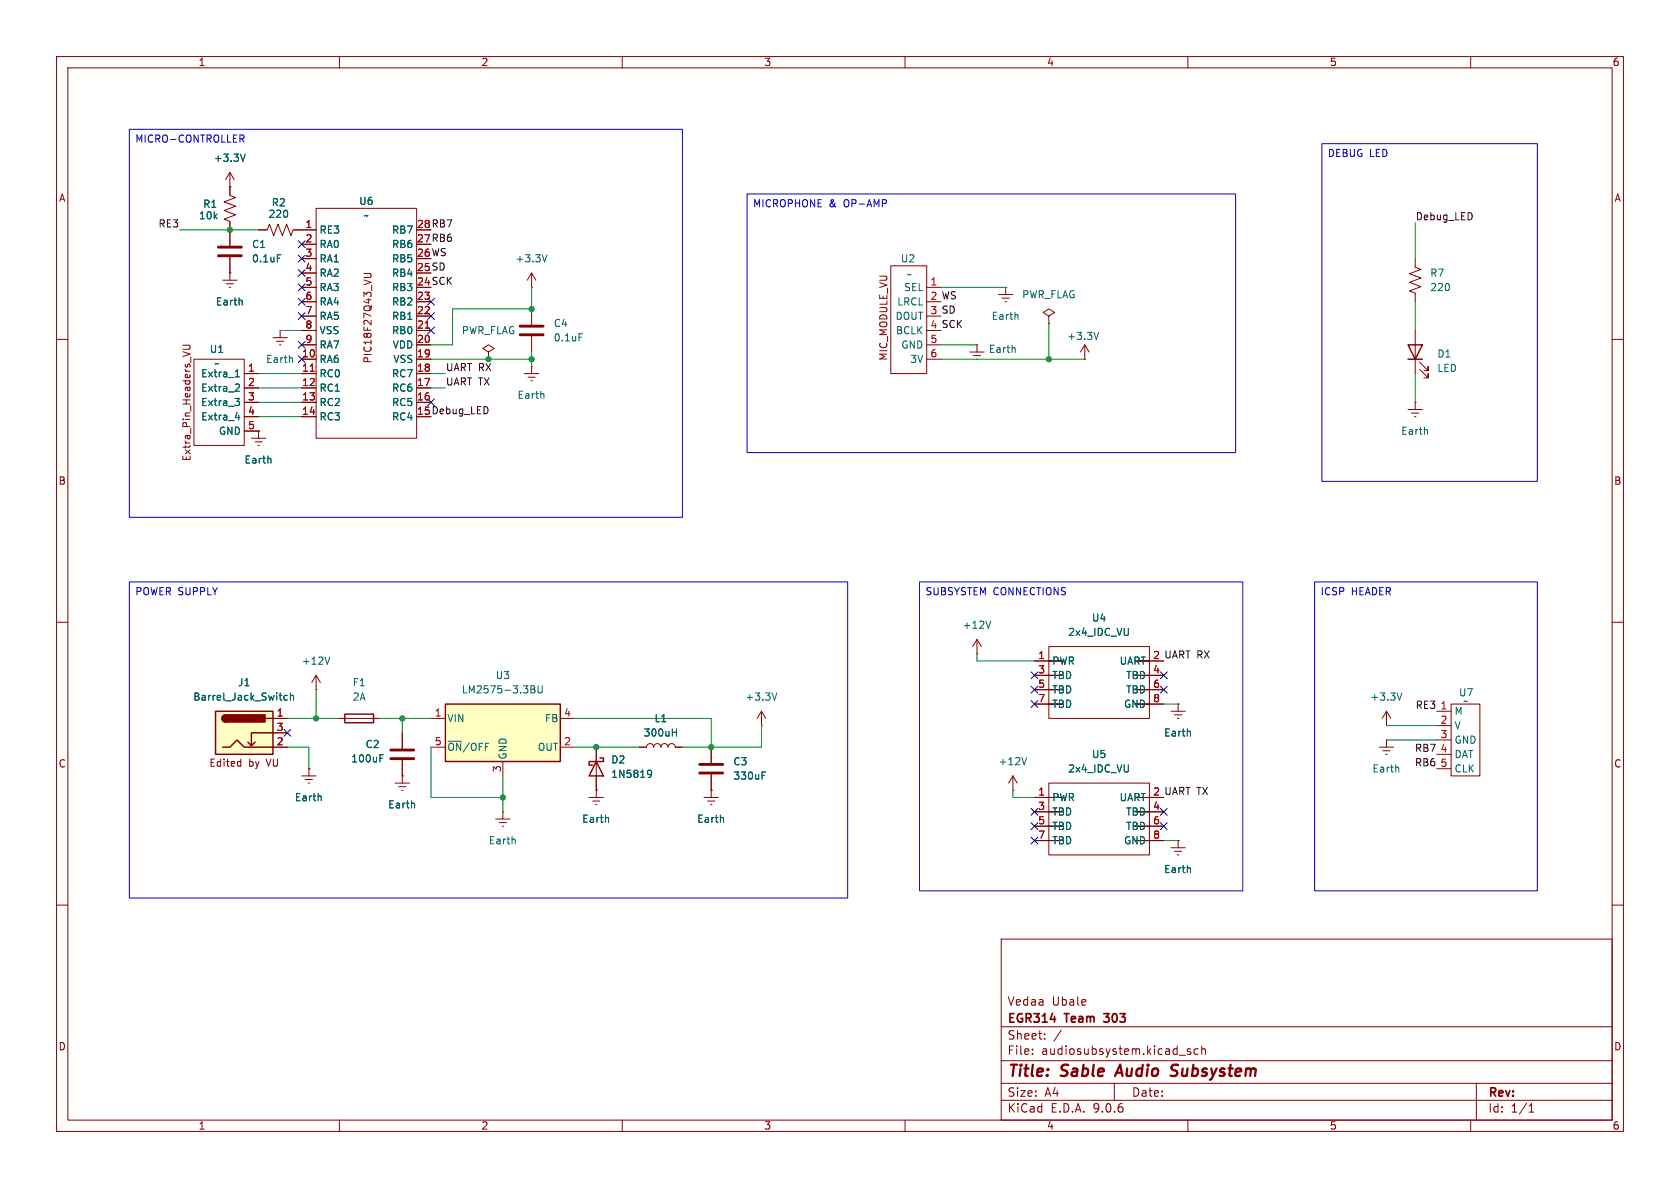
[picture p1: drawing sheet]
<svg xmlns="http://www.w3.org/2000/svg" width="297mm" height="210mm" viewBox="0 0 297 210" stroke-linecap="round" stroke-linejoin="round" font-family="sans-serif">
<g fill="none" stroke="#840000" stroke-width=".18">
<path d="M10 10h277v190h-277zM12 12h273v186h-273zM60 10v2M110 10v2M160 10v2M210 10v2M260 10v2M40.6 30.5v4l1.1 .4-2.1 .8 2.1 .7-2.1 .8 2.1 .8-2.1 .7 1 .4v4.3M40.6 33h.1M40.6 30.5l-.7 1.3M40.6 30.5l.8 1.3M55.9 36.8h17.8v40.7h-17.8z"/>
<path d="M39.4 49.5h2.5M40 50.2h1.3M40.5 50.8h.3M40.6 48.3h.1M40.6 45.5v4M45.7 40.6h1.5l.4-1 .8 2.1 .7-2.1 .8 2.1 .8-2.1 .7 2.1 .4-1.1h4.1M48.3 59.7h2.5M49.5 58.4h.1M49.5 58.4v1.3M53.3 50.8h2.6M53.3 55.9h2.6M53.3 53.3h2.6"/>
<path d="M53.3 43.2h2.6M53.3 45.7h2.6M53.3 48.3h2.6M53.3 58.4h2.6M64.3 48.3h1.1l.2 .3-.1 .3-.1 .2h-1.1M73.7 55.9h2.5M73.7 53.3h2.5M73.7 58.4h2.5M94 54.6v2.8M94 59.4v2.8M157.5 47h6.3v19h-6.3zM163.8 50.8h2.6"/>
<path d="M163.8 55.9h2.6M176.5 52.1h2.6M177.2 52.7h1.2M177.7 53.3h.2M177.8 50.8h.1M177.8 50.8v1.3M185.4 55.9l1-.7-1-.6-1 .6 1 .7v1.3M185.4 57.2h.1M10 60h2M32.3 62.2l1.3 .4M32.3 61h1.1l.2 .3-.1 .3-.1 .1h-1.1M34.3 63.5h8.9v15.2h-8.9z"/>
<path d="M43.2 66h2.5M43.2 68.6h2.5M43.2 71.1h2.5M43.2 73.7h2.5M43.2 76.2h2.5M44.4 77.5h2.6M45.1 78.1h1.3M45.6 78.7h.2M45.7 76.2h.1M45.7 76.2v1.3M48.9 60.3h1.3M49.4 61h.3"/>
<path d="M53.3 66h2.6M53.3 68.6h2.6M53.3 71.1h2.6M53.3 73.7h2.6M53.3 61h2.6M53.3 63.5h2.6M73.7 66h2.5M73.7 68.6h2.5M73.7 71.1h2.5M73.7 61h2.5M73.7 63.5h2.5M86.4 62.2l1-.6-1-.6-1.1 .6 1.1 .6v1.3"/>
<path d="M86.4 63.5h.1M163.8 61h2.6M163.8 63.5h2.6M171.4 62.2h2.6M172.1 62.9h1.3M172.6 63.5h.2M172.7 61h.1M172.7 61v1.2M191.8 63.5h.1M191.8 61l-.8 1.2M191.8 61l.7 1.2M191.8 61v2.5"/>
<path d="M285 60h2M10 110h2M172.7 115.6h.1M172.7 113l-.7 1.3M172.7 113l.8 1.3M172.7 113v2.6M182.9 116.8h2.5M182.9 119.4h2.5M185.4 114.3h17.8v12.7h-17.8zM185.4 116.8h2.6zM200.7 119.4h2.5zM203.2 119.4h2.5"/>
<path d="M285 110h2M105.4 139.7h.1M105.4 139.7v1.3M125.7 139.7h.1M125.7 139.7v1.3M179.1 139.7h.1M179.1 137.2l-.8 1.2M179.1 137.2l.7 1.2M179.1 137.2v2.5M182.9 121.9h2.5M182.9 124.5h2.5M185.4 138.4h17.8v12.7h-17.8z"/>
<path d="M200.7 121.9h2.5zM200.7 124.5h2.5zM203.2 121.9h2.5M203.2 124.5h2.5M207 125.7h2.5M207.6 126.4h1.3M208.2 127h.2M208.3 124.5h.1M208.3 124.5v1.2M254 125.7h2.5M254 128.3h2.5M254 130.8h2.5"/>
<path d="M254 133.4h2.5M254 135.9h2.5M256.5 124.5h5.1v12.7h-5.1zM87.6 144.8h2.6M88.3 145.4h1.2M88.8 146.1h.2M88.9 143.5h.1M88.9 143.5v1.3M104.1 141h2.6M104.8 141.6h1.2M105.3 142.2h.2M124.5 141h2.5"/>
<path d="M125.1 141.6h1.3M125.6 142.2h.3M182.9 141h2.5M182.9 143.5h2.5M182.9 146.1h2.5M182.9 148.6h2.5M185.4 141h2.6zM200.7 143.5h2.5zM200.7 146.1h2.5zM200.7 148.6h2.5zM203.2 143.5h2.5M203.2 146.1h2.5"/>
<path d="M203.2 148.6h2.5M10 160h2M177 166h108v32h-108zM285 160h2M60 198v2M110 198v2M160 198v2M177 194.5h108M177 191.5h108M177 187.5h108M177 181.5h108M182.5 186.3v.1"/>
<path d="M182.5 185.5v.1M184.7 183.6v.1M184.7 182.8v.1M187.6 182.1l-1.3 2M197 191.5v3M210 198v2M210.5 185.5l-.4-.1-.2 .2 .1 .2 .5 .2v.3h-.6M211.8 185.5l-.4-.1-.3 .3v.4l.1 .2h.6M212.5 185.5l.2-.1 .3 .1 .1 .9M212.5 184.9v1.5M260 198v2M261 191.5v6.5"/>
<path d="M270.3 196.6h.9M270.3 195.5l.4-.4v1.5"/>
</g>
<path d="M198 188.2l-.9 2M207.2 189l.8 .4M208 190l-.3 .2h-.5M208 188.2h-.4l-.5 .4" fill="none" stroke="#840000" stroke-width=".4"/>
<path d="M195.1 179.2h1M195.1 180.5l.2 .2" fill="none" stroke="#840000" stroke-width=".3"/>
<g fill="none" stroke="#006464" stroke-width=".18">
<path d="M43.4 27.2l-.5 1.3M42.8 53.1v.8M49 45h.6M102.4 59h.6M179.9 55.7l.1 .8M194.2 58.7l-.4 1.3M41.5 70.4h.8l-.4 .5M41.6 66.6h.7M41.6 73.8h.8M41.7 65.7l.3-.4v1.3M41.8 67.9l.4 .1 .1 .3-.8 .9h.8M42.1 70.9l.2 .3v.3l-.2 .2"/>
<path d="M42.2 73.4v.8M51.6 63.3l.1 .8M179.4 61.5l.1 .8M47.8 81.1l.1 .8M175.1 109.8l-.4 1.3M181.5 133.9l-.4 1.3M210.4 129.3l.1 .8M91 148.4l.1 .8M107.5 144.6l.1 .8M127.8 144.6l.1 .8"/>
</g>
<path d="M38.6 43.7h4.1M38.6 45.2h4.1M91.9 57.7h4.1M91.9 59.2h4.1" fill="none" stroke="#840000" stroke-width=".51"/>
<path d="M75.2 58h.7M54.9 65.6h.7" fill="none" stroke="#a90000" stroke-width=".18"/>
<path d="M78.7 124.5h20.4v10.1h-20.4z" fill="#ffffc2"/>
<path d="M61 126.2h5v1.6h-5zM78.7 124.5h20.4v10.1h-20.4zM105.4 134.6l1.3 2.6h-2.6zM106 134h.7v.6h-2.6v.7h.7" fill="none" stroke="#840000" stroke-width=".25"/>
<g fill="none" stroke="#840000" stroke-width=".18">
<path d="M94 50.8h.1M94 48.3l-.8 1.2M94 48.3l.7 1.2M94 48.3v2.5M55.9 119.4l-.8 1.3M55.9 119.4l.7 1.3M55.9 119.4v2.5M53.3 137.2h2.6M54 137.8h1.2M54.5 138.4h.2M54.6 135.9h.1M54.6 135.9v1.3"/>
<path d="M55.9 121.9h.1M59.7 127h7.6M76.2 127h2.5M76.2 132.1h2.5M88.9 134.6v2.6M99.1 127h2.5M99.1 132.1h2.5M105.4 132.1v7.6M113 132.1h1.3a.64 .64 0 0 1 .6-.7 .64 .64 0 0 1 .7 .7 .64 .64 0 0 1 .6-.7 .64 .64 0 0 1 .6 .7 .64 .64 0 0 1 .7-.7 .64 .64 0 0 1 .6 .7 .64 .64 0 0 1 .6-.7 .64 .64 0 0 1 .7 .7h1.2M125.7 132.1v2.8M125.7 136.9v2.8M134.6 128.3h.1"/>
<path d="M134.6 125.7l-.7 1.3M134.6 125.7l.8 1.3M134.6 125.7v2.6"/>
</g>
<g fill="none" stroke="#006464" stroke-width=".18">
<path d="M96.7 45l-.4 1.3M58.3 116.1l-.4 1.3M93.9 121.2l.6 .2v.2l-.2 .2M93.9 121.8h.4M94.3 121.8l.3 .3-.1 .3-.6 .1M95.1 121.2v1.1l.3 .2 .3-.1 .2-.1v-1.1M114.6 136.2h.4l.1 .1a.84 .84 0 0 1-.3 1.1h-.2M115.2 136.7l-.2 .2h-.4M118.9 129.5h.7M119.6 128.8v1.3M134.7 137.1h.5M134.7 136.5h.6"/>
<path d="M137.3 122.5l-.4 1.3M56.7 140.8l.1 .7"/>
</g>
<path d="M123.7 135.1h4.1M123.7 136.7h4.1" fill="none" stroke="#840000" stroke-width=".51"/>
<path d="M38.1 125.7h10.2v7.7h-10.2z" fill="#ffffc2"/>
<path d="M248.9 61h2.6l-1.3 2.5zM248.9 63.5h2.6M38.1 125.7h10.2v7.7h-10.2zM39.4 132.1h1.2l1.3-1.3 1.3 1.3h5.1M39.9 126.4a.64 .64 0 0 0-.7 .6 .64 .64 0 0 0 .7 .6M45.1 131.2l-.7 .6M47 127h1.3M48.3 129.5h-3.9v2.3l-.6-.6" fill="none" stroke="#840000" stroke-width=".25"/>
<g fill="#840000" stroke="#840000" stroke-width=".25">
<path d="M39.4 126.6l.5-.2v1.2a.63 .63 0 0 1-.6-.4 .63 .63 0 0 1 .1-.6z"/>
<path d="M39.9 126.4h7v1.2h-7z"/>
</g>
<g fill="none" stroke="#840000" stroke-width=".18">
<path d="M40.6 33h.1M40.6 33v1.3M40.6 39.4v4M40.6 48.3h.1M40.6 45.5v2.8M45.7 40.6h1.3M52.1 40.6h3.8M53.3 43.2h2.6M53.3 45.7h2.6M53.3 48.3h2.6M53.3 50.8h2.6M53.3 53.3h2.6"/>
<path d="M53.3 55.9h2.6M53.3 58.4h2.6M73.7 53.3h2.5M73.7 55.9h2.5M73.7 58.4h2.5M250.2 45.7v1.5l1 .4-2 .8 2 .7-2 .8 2 .8-2 .7 1 .4v1.5M250.2 58.4v7.6M43.2 73.7h2.5M43.2 66h2.5M43.2 68.6h2.5M43.2 71.1h2.5M43.2 76.2h2.5"/>
<path d="M45.7 76.2h.1M53.3 73.7h2.6M53.3 66h2.6M53.3 61h2.6M53.3 63.5h2.6M53.3 68.6h2.6M53.3 71.1h2.6M73.7 66h2.5M73.7 61h2.5M73.7 63.5h2.5M73.7 68.6h2.5M73.7 71.1h2.5"/>
<path d="M92.7 66h2.5M93.3 66.7h1.3M93.9 67.3h.2M94 64.8h.1M94 64.8v1.2M248.9 72.4h2.6M249.6 73h1.2M250.1 73.7h.2M250.2 71.1h.1M250.2 71.1v1.3M251 65.3l1.5 1.5v-.8v.8h-.8M251 64l1.5 1.5v-.7v.7h-.8"/>
<path d="M182.9 116.8h2.5M182.9 119.4h2.5M203.2 119.4h2.5M42.2 134.6l.4 .1M42.6 134.2v1.3M42.6 135.4l-.4 .1M48.3 127h2.5M48.3 129.5h2.5M48.3 132.1h2.5M54.6 135.9h.1M69.8 138.4h2.6M70.5 139.1h1.3"/>
<path d="M71 139.7h.2M71.1 137.2h.1M71.1 129.5v2.8M71.1 134.4v4M105.4 139.7h.1M105.4 132.1v2.5M105.4 137.2v2.5M113 132.1h1.3M119.4 132.1h1.2M125.7 139.7h.1M125.7 132.1v2.8M125.7 136.9v2.8"/>
<path d="M182.9 121.9h2.5M182.9 124.5h2.5M203.2 121.9h2.5M203.2 124.5h2.5M208.3 124.5h.1M243.8 132.1h2.6M244.5 132.7h1.2M245 133.4h.2M245.1 128.3h.1M245.1 130.8h.1M245.1 125.7l-.8 1.3M245.1 125.7l.8 1.3"/>
<path d="M245.1 125.7v2.6M245.1 130.8v1.3M182.9 141h2.5M182.9 143.5h2.5M182.9 146.1h2.5M182.9 148.6h2.5M203.2 143.5h2.5M203.2 146.1h2.5M203.2 148.6h2.5M207 149.9h2.5M207.6 150.5h1.3M208.2 151.1h.2"/>
<path d="M208.3 148.6h.1M208.3 148.6v1.3"/>
</g>
<g fill="none" stroke="#006464" stroke-width=".18">
<path d="M43.4 27.2l-.5 1.3M42.8 53.1v.8M49 45h.6M41.5 70.4h.8l-.4 .5M41.6 66.6h.7M41.6 73.8h.8M41.7 65.7l.3-.4v1.3M41.8 67.9l.4 .1 .1 .3-.8 .9h.8M42.1 70.9l.2 .3v.3l-.2 .2M42.2 73.4v.8M96.1 69.6l.1 .8M252.3 76l.1 .8"/>
<path d="M47.8 81.1l.1 .8M50.8 123l-.4-.1-.2 .3 .1 .5h.5M51.3 123l.2-.1 .3 .1 .1 .8M51.3 122.5v1.3M67.2 134h.4M67.2 133.4h.6M114.6 136.2h.4l.1 .1a.84 .84 0 0 1-.3 1.1h-.2M115.2 136.7l-.2 .2h-.4M118.9 129.5h.7M119.6 128.8v1.3M134.7 137.1h.5M134.7 136.5h.6"/>
<path d="M210.4 129.3l.1 .8M247.2 135.7l.1 .8M247.8 122.5l-.4 1.3M56.7 140.8l.1 .7M73.2 142l.1 .8M107.5 144.6l.1 .8M127.8 144.6l.1 .8M210.4 153.5l.1 .7"/>
</g>
<path d="M69.1 132.6h4.1M69.1 134.1h4.1" fill="none" stroke="#840000" stroke-width=".51"/>
<g fill="none" stroke="#009600" stroke-width=".18">
<path d="M250.2 39.4v6.3M31.7 40.6h14M49.5 58.4h3.8M94 50.8v3.8h-14v6.4h-3.8M166.4 50.8h11.4M185.4 57.2v6.3M250.2 53.3v5.1M45.7 66h7.6M45.7 71.1h7.6M45.7 73.7h7.6M45.7 68.6h7.6M76.2 66h2.5"/>
<path d="M76.2 63.5h17.8M76.2 68.6h2.5M94 62.2v2.6M166.4 61h6.3M166.4 63.5h25.4M250.2 66v5.1M172.7 115.6v1.2h10.2M50.8 132.1h3.8v3.8M50.8 127h8.9M55.9 121.9v5.1M67.3 127h8.9M71.1 127v2.5"/>
<path d="M76.2 132.1v8.9h12.7M88.9 137.2v6.3M101.6 132.1h11.4M101.6 127h24.1v5.1M134.6 128.3v3.8h-14M179.1 139.7v1.3h3.8M205.7 124.5h2.6M245.1 130.8h8.9M245.1 128.3h8.9M205.7 148.6h2.6"/>
</g>
<g fill="none" stroke="#000084" stroke-width=".18">
<path d="M52.7 47.7l1.2 1.2M52.7 42.6l1.2 1.2M52.7 45.1l1.2 1.2M52.7 50.2l1.2 1.2M52.7 52.7l1.2 1.2M52.7 55.3l1.2 1.2M53.9 47.7l-1.2 1.2M53.9 42.6l-1.2 1.2M53.9 45.1l-1.2 1.2M53.9 50.2l-1.2 1.2M53.9 52.7l-1.2 1.2M53.9 55.3l-1.2 1.2"/>
<path d="M75.6 52.7l1.2 1.2M75.6 57.8l1.2 1.2M75.6 55.3l1.2 1.2M76.8 52.7l-1.2 1.2M76.8 57.8l-1.2 1.2M76.8 55.3l-1.2 1.2M52.7 62.9l1.2 1.2M52.7 60.4l1.2 1.2M53.9 62.9l-1.2 1.2M53.9 60.4l-1.2 1.2M75.6 70.5l1.2 1.2M76.8 70.5l-1.2 1.2"/>
<path d="M182.3 118.8l1.2 1.2M183.5 118.8l-1.2 1.2M205.1 118.8l1.2 1.2M206.3 118.8l-1.2 1.2M50.2 128.9l1.2 1.2M51.4 128.9l-1.2 1.2M182.3 123.9l1.2 1.2M182.3 121.3l1.2 1.2M183.5 123.9l-1.2 1.2M183.5 121.3l-1.2 1.2M205.1 121.3l1.2 1.2M206.3 121.3l-1.2 1.2"/>
<path d="M182.3 145.4l1.2 1.3M182.3 142.9l1.2 1.2M182.3 148l1.2 1.2M183.5 145.4l-1.2 1.3M183.5 142.9l-1.2 1.2M183.5 148l-1.2 1.2M205.1 145.4l1.2 1.3M205.1 142.9l1.2 1.2M206.3 145.4l-1.2 1.3M206.3 142.9l-1.2 1.2"/>
</g>
<path d="M22.9 22.9h97.7v68.5h-97.7zM42.7 24.5l.4 .6M42.9 23.9l.2 .2v.3l-.2 .1M132.1 34.3h86.3v45.7h-86.3zM233.7 25.4h38.1v59.7h-38.1zM22.9 102.9h127v55.9h-127zM162.6 102.9h57.1v54.6h-57.1zM232.4 102.9h39.4v54.6h-39.4z" fill="none" stroke="#0000c2" stroke-width=".18"/>
<path d="M75.2 58h.7M54.9 65.6h.7" fill="none" stroke="#a90000" stroke-width=".18"/>
<g fill="#009600" stroke="#009600" stroke-width=".18">
<circle cx="94" cy="63.5" r=".46"/>
<circle cx="86.4" cy="63.5" r=".46"/>
<circle cx="94" cy="54.6" r=".46"/>
<circle cx="40.6" cy="40.6" r=".46"/>
<circle cx="88.9" cy="141" r=".46"/>
<circle cx="125.7" cy="132.1" r=".46"/>
<circle cx="105.4" cy="132.1" r=".46"/>
<circle cx="71.1" cy="127" r=".46"/>
<circle cx="55.9" cy="127" r=".46"/>
<circle cx="185.4" cy="63.5" r=".46"/>
</g>
<g font-size="2.8" fill="#840000">
<text x="178" y="190.9">Title:</text>
<text x="187.7" y="190.9">Sable</text>
<text x="198.3" y="190.9">Audio</text>
<text x="208.7" y="190.9">Subsystem</text>
</g>
<g font-size="2.1" fill="#840000">
<text x="178" y="178">Vedaa</text>
<text x="185.9" y="178">Ubale</text>
<text x="178" y="184">Sheet:</text>
<text x="178" y="181.2">EGR314</text>
<text x="188.4" y="181.2">Team</text>
<text x="195.9" y="181.2">303</text>
<text x="178" y="186.7">File:</text>
<text x="184.1" y="186.7">audiosubsystem.kicad_sch</text>
<text x="178" y="196.9">KiCad</text>
<text x="178" y="194.1">Size:</text>
<text x="184.7" y="194.1">A4</text>
<text x="185.7" y="196.9">E.D.A.</text>
<text x="193.3" y="196.9">9.0.6</text>
<text x="200" y="194.1">Date:</text>
<text x="263" y="194.3">Rev:</text>
<text x="263" y="196.9">Id:</text>
<text x="267.1" y="196.9">1/1</text>
</g>
<g font-size="1.8" fill="#840000">
<text x="35" y="11.9">1</text>
<text x="85" y="11.9">2</text>
<text x="135" y="11.9">3</text>
<text x="185" y="11.9">4</text>
<text x="235" y="11.9">5</text>
<text x="285" y="11.9">6</text>
<text x="10.3" y="35.9">A</text>
<text x="285.3" y="35.9">A</text>
<text x="73.6" y="40.4">28 RB7</text>
<text x="73.6" y="42.9">27 RB6</text>
<text x="73.6" y="45.5">26 WS</text>
<text x="73.6" y="48">25 SD</text>
<text x="73.6" y="50.5">24 SCK</text>
<text x="65.9" y="64.3" transform="rotate(-90 65.9 64.3)">PIC18F27Q43_VU</text>
<text x="157.1" y="63.9" transform="rotate(-90 157.1 63.9)">MIC_MODULE_VU</text>
<text x="73.6" y="73.4">15 Debug_LED</text>
<text x="33.9" y="81.6" transform="rotate(-90 33.9 81.6)">Extra_Pin_Headers_VU</text>
<text x="10.3" y="85.9">B</text>
<text x="285.3" y="85.9">B</text>
<text x="203.8" y="116.6">2 UART RX</text>
<text x="10.3" y="135.9">C</text>
<text x="36.9" y="135.7">Edited</text>
<text x="43.9" y="135.7">by</text>
<text x="47.2" y="135.7">VU</text>
<text x="285.3" y="135.9">C</text>
<text x="203.8" y="140.7">2 UART TX</text>
<text x="10.3" y="185.9">D</text>
<text x="285.3" y="185.9">D</text>
<text x="35" y="199.9">1</text>
<text x="85" y="199.9">2</text>
<text x="135" y="199.9">3</text>
<text x="185" y="199.9">4</text>
<text x="235" y="199.9">5</text>
<text x="285" y="199.9">6</text>
</g>
<g font-size="1.8" fill="#0000c2">
<text x="23.8" y="25.5">MICRO-CONTROLLER</text>
<text x="234.6" y="28.1">DEBUG LED</text>
<text x="133" y="37">MICROPHONE</text>
<text x="146.5" y="37">&amp;</text>
<text x="149.3" y="37">OP-AMP</text>
<text x="23.8" y="105.5">POWER SUPPLY</text>
<text x="163.5" y="105.5">SUBSYSTEM CONNECTIONS</text>
<text x="233.4" y="105.5">ICSP</text>
<text x="238.9" y="105.5">HEADER</text>
</g>
<g font-size="1.8" fill="#006464">
<text x="37.7" y="28.8">+3.3V</text>
<text x="35.1" y="39">10k</text>
<text x="35.8" y="36.9">R1</text>
<text x="47.4" y="38.7">220</text>
<text x="47.9" y="36.7">R2</text>
<text x="56.4" y="41.5">RE3</text>
<text x="63.4" y="36.4">U6</text>
<text x="64.2" y="39">~</text>
<text x="69.2" y="41.5">RB7</text>
<text x="44.5" y="44">C1</text>
<text x="44.5" y="46.6">0.1uF</text>
<text x="56.4" y="44">RA0</text>
<text x="56.4" y="46.6">RA1</text>
<text x="69.2" y="44">RB6</text>
<text x="69.2" y="46.6">RB5</text>
<text x="91" y="46.6">+3.3V</text>
<text x="159.2" y="46.6">U2</text>
<text x="56.4" y="49.1">RA2</text>
<text x="56.4" y="51.7">RA3</text>
<text x="69.2" y="49.1">RB4</text>
<text x="69.2" y="51.7">RB3</text>
<text x="159.7" y="51.7">SEL</text>
<text x="160.2" y="49.4">~</text>
<text x="180.6" y="52.9">PWR_FLAG</text>
<text x="252.7" y="49.1">R7</text>
<text x="252.7" y="51.7">220</text>
<text x="38.1" y="54.2">Earth</text>
<text x="56.4" y="54.2">RA4</text>
<text x="56.4" y="56.7">RA5</text>
<text x="56.4" y="59.3">VSS</text>
<text x="69.2" y="54.2">RB2</text>
<text x="69.2" y="56.7">RB1</text>
<text x="69.2" y="59.3">RB0</text>
<text x="81.5" y="59.3">PWR_FLAG</text>
<text x="97.8" y="58">C4</text>
<text x="158.2" y="56.7">DOUT</text>
<text x="158.3" y="59.3">BCLK</text>
<text x="158.5" y="54.2">LRCL</text>
<text x="175.2" y="56.7">Earth</text>
<text x="37" y="62.6">U1</text>
<text x="37.8" y="65.1">~</text>
<text x="46.9" y="64.4">Earth</text>
<text x="56.4" y="61.8">RA7</text>
<text x="56.4" y="64.4">RA6</text>
<text x="69.3" y="61.8">VDD</text>
<text x="69.4" y="64.4">VSS</text>
<text x="97.8" y="60.6">0.1uF</text>
<text x="159.2" y="61.8">GND</text>
<text x="160.8" y="64.4">3V</text>
<text x="174.7" y="62.6">Earth</text>
<text x="188.6" y="60.3">+3.3V</text>
<text x="254" y="63.4">D1</text>
<text x="254" y="66">LED</text>
<text x="35.5" y="66.9">Extra_1</text>
<text x="35.5" y="69.4">Extra_2</text>
<text x="35.5" y="72">Extra_3</text>
<text x="56.4" y="66.9">RC0</text>
<text x="56.4" y="69.4">RC1</text>
<text x="56.4" y="72">RC2</text>
<text x="69.2" y="66.9">RC7</text>
<text x="69.2" y="69.4">RC6</text>
<text x="69.2" y="72">RC5</text>
<text x="91.4" y="70.7">Earth</text>
<text x="35.5" y="74.5">Extra_4</text>
<text x="38.6" y="77.1">GND</text>
<text x="56.4" y="74.5">RC3</text>
<text x="69.2" y="74.5">RC4</text>
<text x="247.6" y="77.1">Earth</text>
<text x="43.1" y="82.1">Earth</text>
<text x="170.1" y="111.4">+12V</text>
<text x="188.7" y="112.6">2x4_IDC_VU</text>
<text x="192.9" y="110.1">U4</text>
<text x="53.2" y="117.7">+12V</text>
<text x="185.9" y="117.7">PWR</text>
<text x="197.8" y="117.7">UART</text>
<text x="34.1" y="124.1">Barrel_Jack_Switch</text>
<text x="42" y="121.5">J1</text>
<text x="62.2" y="121.5">F1</text>
<text x="62.2" y="124.1">2A</text>
<text x="81.5" y="122.8">LM2575-3.3BU</text>
<text x="87.5" y="120.2">U3</text>
<text x="131.7" y="124.1">+3.3V</text>
<text x="185.9" y="120.2">TBD</text>
<text x="185.9" y="122.8">TBD</text>
<text x="185.9" y="125.3">TBD</text>
<text x="198.6" y="125.3">GND</text>
<text x="199" y="120.2">TBD</text>
<text x="199" y="122.8">TBD</text>
<text x="242.2" y="124.1">+3.3V</text>
<text x="257.8" y="123.3">U7</text>
<text x="258.6" y="124.8">~</text>
<text x="79" y="127.9">VIN</text>
<text x="96.2" y="127.9">FB</text>
<text x="113.7" y="130.4">300uH</text>
<text x="115.6" y="127.9">L1</text>
<text x="205.7" y="130.4">Earth</text>
<text x="257" y="126.6">M</text>
<text x="257" y="129.1">V</text>
<text x="257" y="131.7">GND</text>
<text x="62" y="135">100uF</text>
<text x="64.5" y="132.4">C2</text>
<text x="79" y="132.9">~{ON}/OFF</text>
<text x="89.8" y="134.4" transform="rotate(-90 89.8 134.4)">GND</text>
<text x="95" y="132.9">OUT</text>
<text x="108" y="135.2">D2</text>
<text x="108" y="137.7">1N5819</text>
<text x="129.5" y="135.5">C3</text>
<text x="176.4" y="135.5">+12V</text>
<text x="188.7" y="136.8">2x4_IDC_VU</text>
<text x="192.9" y="134.2">U5</text>
<text x="242.5" y="136.8">Earth</text>
<text x="257" y="134.2">DAT</text>
<text x="257" y="136.8">CLK</text>
<text x="52" y="141.8">Earth</text>
<text x="68.5" y="143.1">Earth</text>
<text x="129.5" y="138">330uF</text>
<text x="185.9" y="141.8">PWR</text>
<text x="197.8" y="141.8">UART</text>
<text x="86.3" y="149.5">Earth</text>
<text x="102.8" y="145.6">Earth</text>
<text x="123.1" y="145.6">Earth</text>
<text x="185.9" y="144.4">TBD</text>
<text x="185.9" y="146.9">TBD</text>
<text x="185.9" y="149.5">TBD</text>
<text x="198.6" y="149.5">GND</text>
<text x="199" y="144.4">TBD</text>
<text x="199" y="146.9">TBD</text>
<text x="205.7" y="154.5">Earth</text>
</g>
<g font-size="1.8" fill="#0f0f0f">
<text x="27.9" y="40.3">RE3</text>
<text x="250.2" y="39">Debug_LED</text>
<text x="164.4" y="53.1">2 WS</text>
<text x="164.4" y="55.6">3 SD</text>
<text x="164.4" y="58.2">4 SCK</text>
<text x="78.7" y="65.7">UART RX</text>
<text x="78.7" y="68.2">UART TX</text>
<text x="250.2" y="125.4">RE3</text>
<text x="250" y="135.5">RB6</text>
<text x="250" y="133">RB7</text>
</g>
<g font-size="1.8" fill="#a90000">
<text x="53.9" y="40.4">1</text>
<text x="73.6" y="40.4">28</text>
<text x="53.9" y="42.9">2</text>
<text x="53.9" y="45.5">3</text>
<text x="73.6" y="42.9">27</text>
<text x="73.6" y="45.5">26</text>
<text x="53.9" y="48">4</text>
<text x="53.9" y="50.5">5</text>
<text x="53.9" y="53.1">6</text>
<text x="73.6" y="53.1">23</text>
<text x="73.6" y="48">25</text>
<text x="73.6" y="50.5">24</text>
<text x="164.4" y="50.5">1</text>
<text x="53.9" y="55.6">7</text>
<text x="53.9" y="58.2">8</text>
<text x="73.6" y="55.6">22</text>
<text x="73.6" y="58.2">21</text>
<text x="43.7" y="65.8">1</text>
<text x="53.3" y="63.2">10</text>
<text x="53.3" y="65.8">11</text>
<text x="53.9" y="60.7">9</text>
<text x="73.6" y="60.7">20</text>
<text x="73.6" y="63.2">19</text>
<text x="73.6" y="65.8">18</text>
<text x="164.4" y="60.7">5</text>
<text x="164.4" y="63.2">6</text>
<text x="43.7" y="68.3">2</text>
<text x="43.7" y="70.9">3</text>
<text x="53.3" y="68.3">12</text>
<text x="53.3" y="70.9">13</text>
<text x="73.6" y="68.3">17</text>
<text x="73.6" y="70.9">16</text>
<text x="43.7" y="73.4">4</text>
<text x="43.7" y="75.9">5</text>
<text x="53.3" y="73.4">14</text>
<text x="73.6" y="73.4">15</text>
<text x="183.4" y="116.6">1</text>
<text x="183.4" y="119.1">3</text>
<text x="203.8" y="119.1">4</text>
<text x="203.8" y="116.6">2</text>
<text x="183.4" y="121.7">5</text>
<text x="183.4" y="124.2">7</text>
<text x="203.8" y="121.7">6</text>
<text x="203.8" y="124.2">8</text>
<text x="254.6" y="125.5">1</text>
<text x="48.8" y="126.7">1</text>
<text x="48.8" y="129.3">3</text>
<text x="48.8" y="131.8">2</text>
<text x="76.8" y="126.7">1</text>
<text x="76.8" y="131.8">5</text>
<text x="99.6" y="126.7">4</text>
<text x="99.6" y="131.8">2</text>
<text x="254.6" y="128">2</text>
<text x="254.6" y="130.6">3</text>
<text x="88.6" y="136.6" transform="rotate(-90 88.6 136.6)">3</text>
<text x="254.6" y="133.1">4</text>
<text x="254.6" y="135.6">5</text>
<text x="183.4" y="140.7">1</text>
<text x="183.4" y="143.3">3</text>
<text x="203.8" y="143.3">4</text>
<text x="203.8" y="140.7">2</text>
<text x="183.4" y="145.8">5</text>
<text x="183.4" y="148.3">7</text>
<text x="203.8" y="145.8">6</text>
<text x="203.8" y="148.3">8</text>
</g>
</svg>
